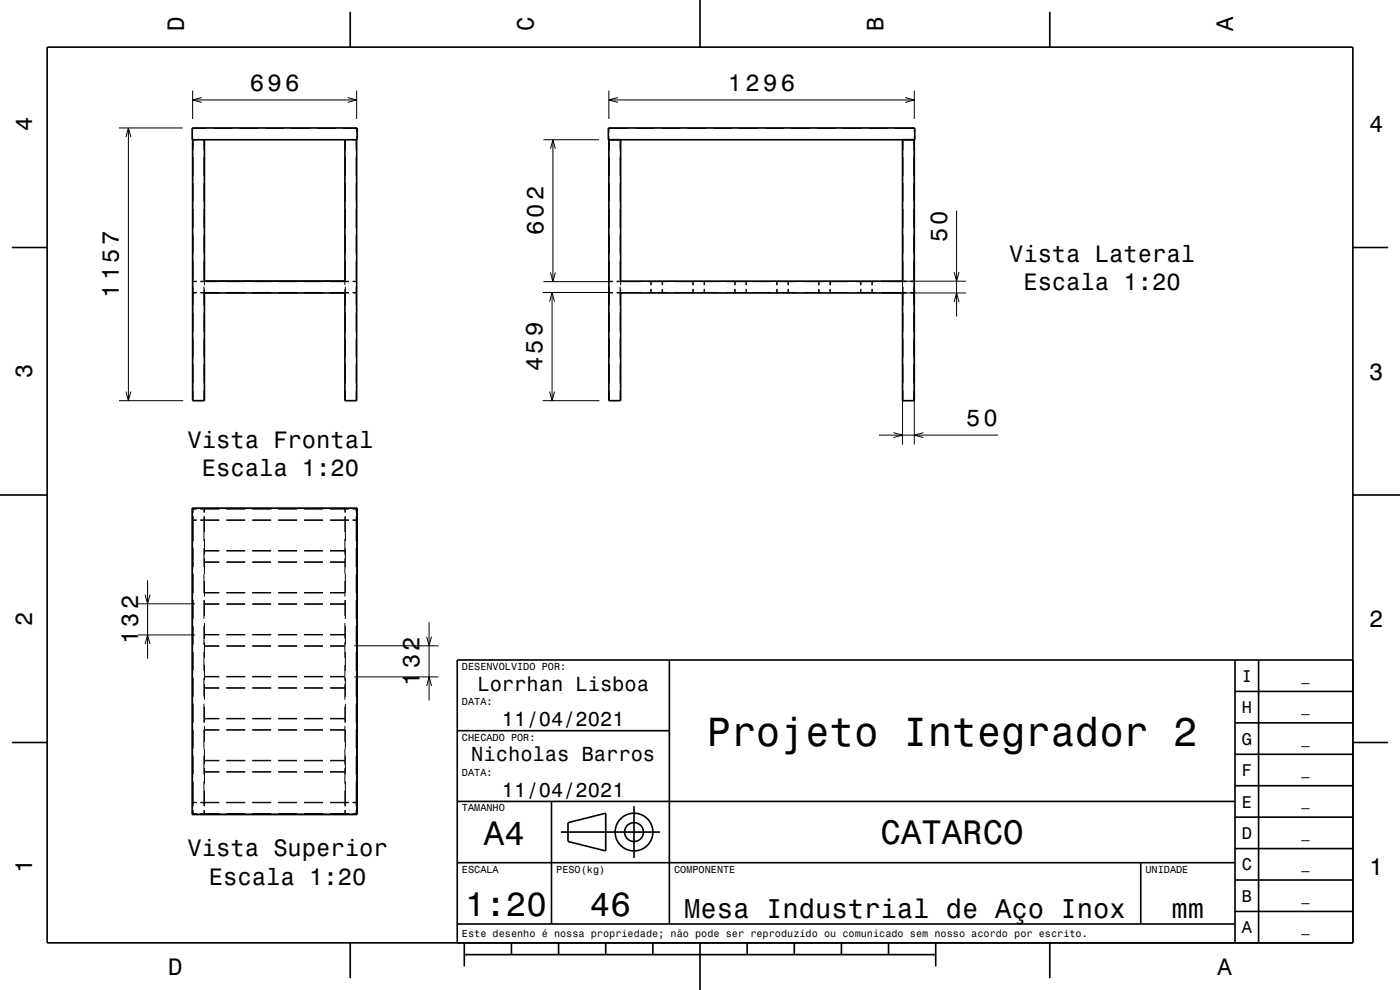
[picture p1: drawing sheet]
<svg xmlns="http://www.w3.org/2000/svg" width="297mm" height="210mm" viewBox="0 0 297 210" stroke-linecap="round" stroke-linejoin="round" font-family="sans-serif">
<g fill="none" stroke="#000" stroke-width=".21">
<path d="M40.9 19.2v6M75.7 19.2v6M129.2 19.2v6M194 19.2v6M25.2 27.1h13.6M26.7 29.1l.5-2 .6 2M27.2 27.1v57.9M40.9 28.8v.8h.8M40.9 21.2h34.8M41 29.6v2.2M41 33.3v4M41 38.8v4"/>
<path d="M42.5 29.6h.9M42.8 20.7l-1.9 .5 1.9 .5M43.3 29.6v2.2M43.3 33.3v4M43.3 38.8v4M43.8 27.2h-2.9v.8M45.3 27.2h4M50.8 27.2h4M56.3 27.2h4M61.8 27.2h4M67.3 27.2h4M72.8 27.2h2.9v.8"/>
<path d="M73.2 29.6h.8M73.3 29.6v2.2M73.3 33.3v4M73.3 38.8v4M73.7 20.7l2 .5-2 .5M75.6 29.6v2.2M75.6 33.3v4M75.6 38.8v4M75.7 28.8v.8h-.9M115.3 29.6h11.8M116.8 31.6l.5-2 .5 2M117.3 29.6v30.1"/>
<path d="M129.2 28.8v.8M129.2 21.2h64.8M129.3 29.6v2.2M129.3 33.3v4M129.3 38.8v4M131.1 20.7l-1.9 .5 1.9 .5M131.6 29.6v2.2M131.6 33.3v4M131.6 38.8v4M133.3 27.2h-4.1v.8M134.8 27.2h4M140.3 27.2h4"/>
<path d="M145.8 27.2h4M151.3 27.2h4M156.8 27.2h4M162.3 27.2h4M167.8 27.2h4M173.3 27.2h4M178.8 27.2h4M184.3 27.2h4M189.8 27.2h4.2v.8M191.5 31.6v62.7M191.6 29.6v2.2M191.6 33.3v4"/>
<path d="M191.6 38.8v4M192 20.7l2 .5-2 .5M193.9 29.6v2.2M193.9 33.3v4M193.9 38.8v4M194 28.8v.8M194 31.6v62.7M40.9 59.6h.8M41 59.7h.7M41 44.3v4M41 49.8v4M41 55.3v4"/>
<path d="M42.5 59.7h.8M42.5 59.6h.9v.9M43.3 44.3v4M43.3 49.8v4M43.3 55.3v4M43.4 59.7h3.1M48 59.7h4M53.5 59.7h4M59 59.7h4M64.5 59.7h4M70 59.7h3.2M73.3 59.7h.7"/>
<path d="M73.3 44.3v4M73.3 49.8v4M73.3 55.3v4M74 59.6h-.8v.9M74.8 59.7h.8M74.8 59.6h.9M75.6 44.3v4M75.6 49.8v4M75.6 55.3v4M115.3 59.7h14.7M116.8 57.8l.5 1.9 .5-1.9M129.2 59.6h.8"/>
<path d="M129.3 44.3v4M129.3 49.8v4M129.3 55.3v4M130.8 59.7h.8M130.8 59.6h.9v.9M131.6 44.3v4M131.6 49.8v4M131.6 55.3v4M131.7 59.7h4.4M137.6 59.7h4M138.1 59.6v.9M138.2 59.7v.8"/>
<path d="M140.5 59.7v.8M140.6 59.6v.9M143.1 59.7h4v.8M147 59.6v.9M148.6 59.7h4M149.4 59.7v.8M149.5 59.6v.9M154.1 59.7h4M155.9 59.6v.9M156 59.7v.8M158.3 59.7v.8M158.4 59.6v.9"/>
<path d="M159.6 59.7h4M164.8 59.6v.9M164.9 59.7v.8M165.1 59.7h4M167.2 59.7v.8M167.3 59.6v.9M170.6 59.7h4M173.7 59.6v.9M173.8 59.7v.8M176.2 59.6v.9M180.1 59.7h-4v.8M181.6 59.7h4"/>
<path d="M182.6 59.6v.9M182.7 59.7v.8M185 59.7v.8M185.1 59.6v.9M187.1 59.7h4.4M187.1 59.6h17.8M191.6 59.7h.7M191.6 44.3v4M191.6 49.8v4M191.6 55.3v4M193.1 59.7h.8M193.9 44.3v4"/>
<path d="M193.9 49.8v4M193.9 55.3v4M202.4 57.7l.5 1.9 .6-1.9M202.9 44.7v22.4M40.9 62.1h.8M41 62h.7M41 60.8v4M41 66.3v4M41 71.8v4M41 77.3v4M42.5 62h.8M42.5 62.1h4"/>
<path d="M43.3 60.8v4M43.3 66.3v4M43.3 71.8v4M43.3 77.3v4M43.4 62h3.1M43.4 61.3v.8M48 62h4M48 62.1h4M53.5 62h4M53.5 62.1h4M59 62h4M59 62.1h4"/>
<path d="M64.5 62h4M64.5 62.1h4M70 62h3.2M70 62.1h4M73.2 61.3v.8M73.3 62h.7M73.3 60.8v4M73.3 66.3v4M73.3 71.8v4M73.3 77.3v4M74.8 62h.8M74.8 62.1h.9"/>
<path d="M75.6 60.8v4M75.6 66.3v4M75.6 71.8v4M75.6 77.3v4M115.1 62h14.9M116.6 64l.5-2 .5 2M117.1 62v23M129.2 62.1h.8M129.3 60.8v4M129.3 66.3v4M129.3 71.8v4M129.3 77.3v4"/>
<path d="M130.8 62h.8M131.6 60.8v4M131.6 66.3v4M131.6 71.8v4M131.6 77.3v4M131.7 62h4.4M131.7 61.3v.8h-.9M137.6 62h4M138.1 61.3v.8M138.2 61.3v.7M140.5 61.3v.7M140.6 61.3v.8"/>
<path d="M147 61.3v.8M147.1 61.3v.7h-4M148.6 62h4M149.4 61.3v.7M149.5 61.3v.8M154.1 62h4M155.9 61.3v.8M156 61.3v.7M158.3 61.3v.7M158.4 61.3v.8M159.6 62h4M164.8 61.3v.8"/>
<path d="M164.9 61.3v.7M165.1 62h4M167.2 61.3v.7M167.3 61.3v.8M170.6 62h4M173.7 61.3v.8M173.8 61.3v.7M176.1 61.3v.7h4M176.2 61.3v.8M181.6 62h4M182.6 61.3v.8M182.7 61.3v.7"/>
<path d="M185 61.3v.7M185.1 61.3v.8M187.1 62h4.4M187.1 62.1h17.8M191.6 62h.7M191.6 60.8v4M191.6 66.3v4M191.6 71.8v4M191.6 77.3v4M193.1 62h.8M193.9 60.8v4M193.9 66.3v4"/>
<path d="M193.9 71.8v4M193.9 77.3v4M202.4 64.1l.5-2 .6 2M25.2 85h13.7M26.7 83.1l.5 1.9 .6-1.9M41 82.8v2.2M43.3 82.8v2.2M73.3 82.8v2.2M75.6 82.8v2.2M115.1 85h12.1M116.6 83.1l.5 1.9 .5-1.9M129.3 82.8v2.2"/>
<path d="M131.6 82.8v2.2M186.5 92.3h25.2M189.5 91.8l2 .5-2 .5M191.6 82.8v2.2M193.9 82.8v2.2M195.9 91.8l-1.9 .5 1.9 .5M40.9 107.9h34.8v64.8h-34.8zM40.9 110.4h.8M41 109.5v.8h.7M41 110.4v4.4M41 116.3v4M41.7 108h-.7v.8"/>
<path d="M42.5 108h.8v.8M42.5 110.4h4M43.3 109.5v.8h-.8M43.3 110.4v4.4M43.3 116.3v4M43.4 107.9v.8M43.4 109.6v3.2M43.4 114.3v2.5h3.1M43.4 118.4v.8h3.1M43.4 110.3h3.1M43.4 108h3.1M46.5 116.9h-3.1v.8"/>
<path d="M46.5 119.3h-3.1v2.4M48 110.4h4M48 110.3h4M48 108h4M48 116.8h4M48 119.3h4M48 116.9h4M48 119.2h4M53.5 110.4h4M53.5 110.3h4M53.5 108h4M53.5 116.8h4"/>
<path d="M53.5 119.3h4M53.5 116.9h4M53.5 119.2h4M59 110.4h4M59 110.3h4M59 108h4M59 116.8h4M59 119.3h4M59 116.9h4M59 119.2h4M64.5 110.4h4M64.5 110.3h4"/>
<path d="M64.5 108h4M64.5 116.8h4M64.5 119.3h4M64.5 116.9h4M64.5 119.2h4M70 116.9h3.2v.8M70 119.3h3.2v2.4M70 110.4h4M70 110.3h3.2M70 108h3.2M73.2 107.9v.8M73.2 109.6v3.2"/>
<path d="M73.2 114.3v2.5h-3.2M73.2 118.4v.8h-3.2M73.3 109.5v.8h.7M73.3 110.4v4.4M73.3 116.3v4M74 108h-.7v.8M74.8 108h.8v.8M74.8 110.4h.9M75.6 109.5v.8h-.8M75.6 110.4v4.4M75.6 116.3v4M29.3 134.7h12.1"/>
<path d="M29.3 128.1h12.1M30.8 136.6l.5-1.9 .5 1.9M30.8 126.2l.5 1.9 .5-1.9M31.3 123.1v16.6M41 121.8v4M41 127.3v4M41 132.8v4M41 138.3v4M43.3 121.8v4M43.3 127.3v4M43.3 132.8v4M43.3 138.3v4"/>
<path d="M43.4 136.2v.8h3.1M43.4 127.3v.8h3.1M43.4 123.2v2.5h3.1M43.4 132.1v2.5h3.1M46.5 134.7h-3.1v.8M46.5 125.8h-3.1v.8M46.5 128.2h-3.1v2.4M46.5 137.1h-3.1v2.4M48 137h4M48 134.7h4M48 128.1h4M48 125.7h4"/>
<path d="M48 128.2h4M48 134.6h4M48 137.1h4M48 125.8h4M53.5 137h4M53.5 134.7h4M53.5 128.1h4M53.5 125.7h4M53.5 128.2h4M53.5 134.6h4M53.5 137.1h4M53.5 125.8h4"/>
<path d="M59 137h4M59 134.7h4M59 128.1h4M59 125.7h4M59 128.2h4M59 134.6h4M59 137.1h4M59 125.8h4M64.5 137h4M64.5 134.7h4M64.5 128.1h4M64.5 125.7h4"/>
<path d="M64.5 128.2h4M64.5 134.6h4M64.5 137.1h4M64.5 125.8h4M70 134.7h3.2v.8M70 125.8h3.2v.8M70 128.2h3.2v2.4M70 137.1h3.2v2.4M73.2 136.2v.8h-3.2M73.2 127.3v.8h-3.2M73.2 123.2v2.5h-3.2M73.2 132.1v2.5h-3.2"/>
<path d="M73.3 121.8v4M73.3 127.3v4M73.3 132.8v4M73.3 138.3v4M75.2 137h17.8M75.6 121.8v4M75.6 127.3v4M75.6 132.8v4M75.6 138.3v4M90.5 135.1l.5 1.9 .5-1.9M91 132v16.6M41 143.8v4"/>
<path d="M41 149.3v4M41 154.8v4M43.3 143.8v4M43.3 149.3v4M43.3 154.8v4M43.4 141v2.5h3.1M43.4 145.1v.8h3.1M43.4 149.9v2.5h3.1M43.4 154v.8h3.1M43.4 158.8v2.5h3.1M46.5 143.6h-3.1v.7M46.5 146h-3.1v2.4"/>
<path d="M46.5 152.5h-3.1v.8M46.5 154.9h-3.1v2.4M48 143.6h4M48 143.5h4M48 146h4M48 152.4h4M48 154.9h4M48 152.5h4M48 154.8h4M48 145.9h4M53.5 143.6h4M53.5 143.5h4"/>
<path d="M53.5 146h4M53.5 152.4h4M53.5 154.9h4M53.5 152.5h4M53.5 154.8h4M53.5 145.9h4M59 143.6h4M59 143.5h4M59 146h4M59 152.4h4M59 154.9h4M59 152.5h4"/>
<path d="M59 154.8h4M59 145.9h4M64.5 143.6h4M64.5 143.5h4M64.5 146h4M64.5 152.4h4M64.5 154.9h4M64.5 152.5h4M64.5 154.8h4M64.5 145.9h4M70 143.6h3.2v.7M70 146h3.2v2.4"/>
<path d="M70 152.5h3.2v.8M70 154.9h3.2v2.4M73.2 141v2.5h-3.2M73.2 145.1v.8h-3.2M73.2 149.9v2.5h-3.2M73.2 154v.8h-3.2M73.2 158.8v2.5h-3.2M73.3 143.8v4M73.3 149.3v4M73.3 154.8v4M75.2 143.6h17.8M75.6 143.8v4"/>
<path d="M75.6 149.3v4M75.6 154.8v4M90.5 145.5l.5-1.9 .5 1.9M40.9 170.2h.8M41 160.3v4M41 165.8v4.4M41 171.8v.8h.7M41.7 170.3h-.7v.8M42.5 170.3h.8v.8M42.5 170.2h4M43.3 160.3v4M43.3 165.8v4.4"/>
<path d="M43.3 171.8v.8h-.8M43.4 162.9v.8h3.1M43.4 167.7v3.3M43.4 171.9v.8M43.4 170.3h3.1M43.4 172.6h3.1M46.5 161.4h-3.1v.8M46.5 163.8h-3.1v2.4M48 170.2h4M48 170.3h4M48 172.6h4M48 161.3h4"/>
<path d="M48 163.8h4M48 161.4h4M48 163.7h4M53.5 170.2h4M53.5 170.3h4M53.5 172.6h4M53.5 161.3h4M53.5 163.8h4M53.5 161.4h4M53.5 163.7h4M59 170.2h4M59 170.3h4"/>
<path d="M59 172.6h4M59 161.3h4M59 163.8h4M59 161.4h4M59 163.7h4M64.5 170.2h4M64.5 170.3h4M64.5 172.6h4M64.5 161.3h4M64.5 163.8h4M64.5 161.4h4M64.5 163.7h4"/>
<path d="M70 161.4h3.2v.8M70 163.8h3.2v2.4M70 170.2h4M70 170.3h3.2M70 172.6h3.2M73.2 162.9v.8h-3.2M73.2 167.7v3.3M73.2 171.9v.8M73.3 160.3v4M73.3 165.8v4.4M73.3 171.8v.8h.7M74 170.3h-.7v.8"/>
<path d="M74.8 170.3h.8v.8M74.8 170.2h.9M75.6 160.3v4M75.6 165.8v4.4M75.6 171.8v.8h-.8"/>
</g>
<g fill="none" stroke="#000" stroke-width=".35">
<path d="M10 10h277v190h-277zM74.3 2.5v7.5M148.5 0v10M222.7 2.5v7.5M40.8 27.1h35v2.5h-35zM40.9 29.6v55.4h2.5v-22.9h29.8v22.9h2.5v-55.4M43.4 29.6v30h29.8v-30M129.1 27.1h65v2.5h-65zM129.2 29.6v55.4h2.5v-22.9h59.8v22.9h2.5v-55.4M131.7 29.6v30h59.8v-30M2.5 52.5h7.5M287 52.5h7.5"/>
<path d="M0 105h10M40.8 107.8h35v65h-35zM287 105h10M142 140v56M262 140v60M267 140v60M287 140h-190v60M2.5 157.5h7.5M97 155h45M262 153.3h25M262 146.7h25M287 157.5h7.5"/>
<path d="M97 170h165M117 170v26M119 176.5h21M120.5 174.5l8-2v8l-8-2zM134.5 171v11M262 173.3h25M262 166.7h25M262 160h25M97 196h165M97 183h165M242 183v13M262 193.3h25"/>
<path d="M262 186.7h25M262 180h25M74.3 200v7.5M98.5 202.5h100M98.5 200v5M108.5 200v2.5M118.5 200v2.5M128.5 200v2.5M138.5 200v2.5M148.5 200v10M158.5 200v2.5M168.5 200v2.5"/>
<path d="M178.5 200v2.5M188.5 200v2.5M198.5 200v5M222.7 200v7.5"/>
<circle cx="134.5" cy="176.5" r="2"/>
<circle cx="134.5" cy="176.5" r="4"/>
</g>
<text font-size="8.6" x="150" y="158.1">Projeto Integrador 2</text>
<g font-size="7.2">
<text x="102.7" y="179.3">A4</text>
<text x="186.8" y="179.1">CATARCO</text>
<text x="98.7" y="194.3">1:20</text>
<text x="125.2" y="194.3">46</text>
</g>
<g font-size="5.8">
<text x="145.2" y="194.6">Mesa Industrial de Aço Inox</text>
<text x="248.5" y="194.6">mm</text>
</g>
<g font-size="5">
<text x="39" y="6.5" transform="rotate(-90 39 6.5)">D</text>
<text x="113.2" y="6.5" transform="rotate(-90 113.2 6.5)">C</text>
<text x="187.4" y="6.5" transform="rotate(-90 187.4 6.5)">B</text>
<text x="261.6" y="6.5" transform="rotate(-90 261.6 6.5)">A</text>
<text x="53" y="19.2">696</text>
<text x="154.4" y="19.2">1296</text>
<text x="6.8" y="27.8" transform="rotate(-90 6.8 27.8)">4</text>
<text x="290.5" y="28.1">4</text>
<text x="115.3" y="49.9" transform="rotate(-90 115.3 49.9)">602</text>
<text x="200.9" y="51.4" transform="rotate(-90 200.9 51.4)">50</text>
<text x="214.1" y="55.5">Vista Lateral</text>
<text x="25.2" y="63.2" transform="rotate(-90 25.2 63.2)">1157</text>
<text x="217.1" y="61.5">Escala 1:20</text>
<text x="6.8" y="80.3" transform="rotate(-90 6.8 80.3)">3</text>
<text x="115.1" y="78.8" transform="rotate(-90 115.1 78.8)">459</text>
<text x="290.5" y="80.6">3</text>
<text x="39.8" y="95">Vista Frontal</text>
<text x="204.9" y="90.3">50</text>
<text x="42.8" y="101">Escala 1:20</text>
<text x="6.8" y="132.8" transform="rotate(-90 6.8 132.8)">2</text>
<text x="29.3" y="136.6" transform="rotate(-90 29.3 136.6)">132</text>
<text x="290.5" y="133.1">2</text>
<text x="89" y="145.5" transform="rotate(-90 89 145.5)">132</text>
<text x="6.8" y="185.3" transform="rotate(-90 6.8 185.3)">1</text>
<text x="39.8" y="181.6">Vista Superior</text>
<text x="290.5" y="185.6">1</text>
<text x="44.3" y="187.7">Escala 1:20</text>
<text x="35.7" y="206.8">D</text>
<text x="258.3" y="206.8">A</text>
</g>
<g font-size="4.3">
<text x="101.3" y="146.5">Lorrhan Lisboa</text>
<text x="106.5" y="154">11/04/2021</text>
<text x="100" y="161.5">Nicholas Barros</text>
<text x="106.5" y="169">11/04/2021</text>
</g>
<g font-size="3.6">
<text x="263.4" y="144.6">I</text>
<text x="263.4" y="151.3">H</text>
<text x="263.4" y="158">G</text>
<text x="263.4" y="164.6">F</text>
<text x="263.4" y="171.3">E</text>
<text x="263.4" y="178">D</text>
<text x="263.4" y="184.6">C</text>
<text x="263.4" y="191.3">B</text>
<text x="263.4" y="198">A</text>
</g>
<g font-size="2.9">
<text x="276.1" y="144.4">_</text>
<text x="276.1" y="151">_</text>
<text x="276.1" y="157.7">_</text>
<text x="276.1" y="164.4">_</text>
<text x="276.1" y="171">_</text>
<text x="276.1" y="177.7">_</text>
<text x="276.1" y="184.4">_</text>
<text x="276.1" y="191.1">_</text>
<text x="276.1" y="197.7">_</text>
</g>
<g font-size="2.2">
<text x="98" y="142.1">DESENVOLVIDO POR:</text>
<text x="98" y="149.6">DATA:</text>
<text x="98" y="157.1">CHECADO POR:</text>
<text x="98" y="164.6">DATA:</text>
<text x="98" y="172.1">TAMANHO</text>
<text x="98" y="185.1">ESCALA</text>
<text x="118" y="185.1">PESO(kg)</text>
<text x="143" y="185.1">COMPONENTE</text>
<text x="243" y="185.1">UNIDADE</text>
<text x="98" y="198.8">Este desenho é nossa propriedade; não pode ser reproduzido ou comunicado sem nosso acordo por escrito.</text>
</g>
</svg>
